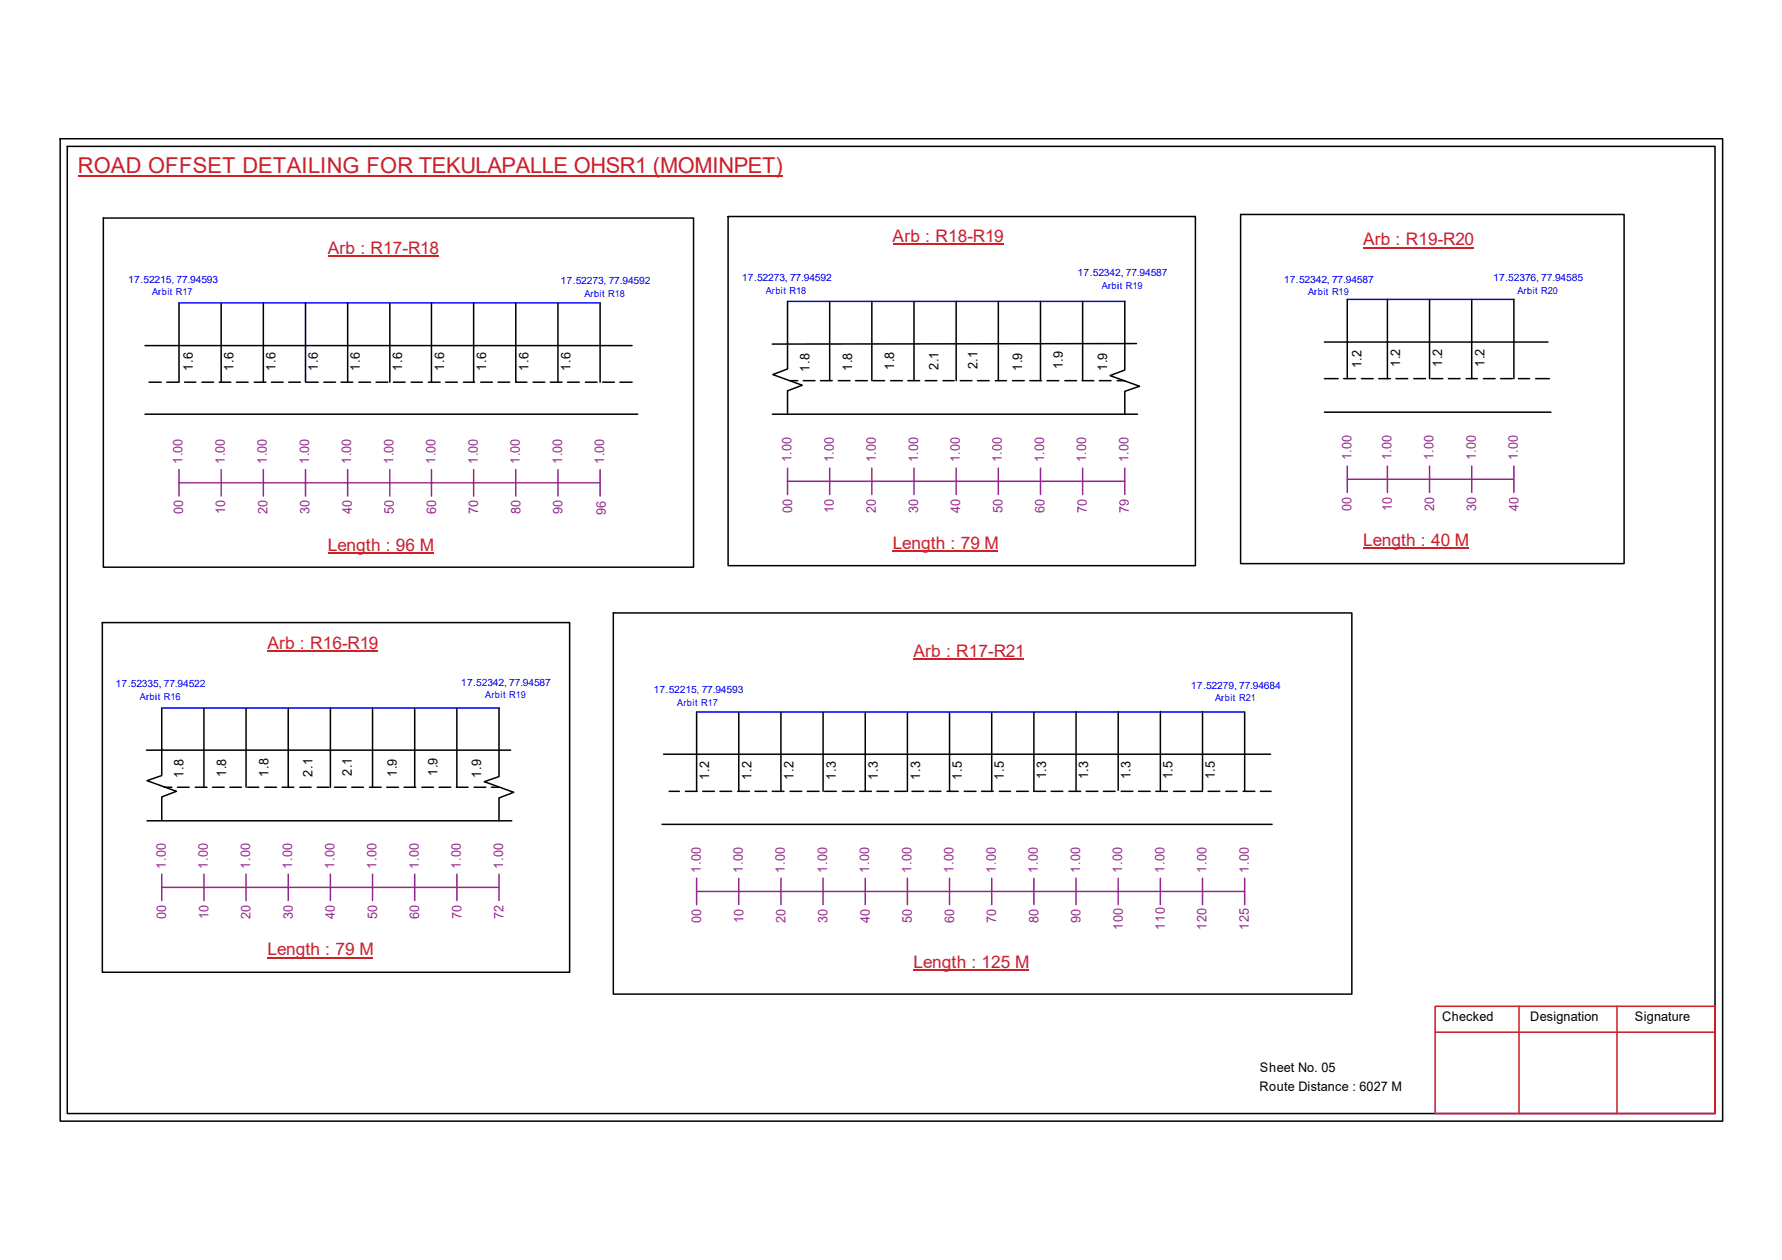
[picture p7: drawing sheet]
<svg xmlns="http://www.w3.org/2000/svg" width="297mm" height="210mm" viewBox="0 0 297 210" stroke-linecap="round" stroke-linejoin="round" font-family="sans-serif">
<g fill="none" stroke="#000" stroke-width=".25">
<path d="M10 23.1h277.1v163.7h-277.1zM11.2 24.4h274.7v161.1h-274.7zM17.2 36.3h98.4v58.2h-98.4zM121.4 36.1h77.9v58.1h-77.9zM206.8 35.7h63.9v58.2h-63.9zM24.2 57.6h81.2M29.8 50.5v13.2M36.9 50.5v13.2M43.9 50.5v13.2M50.9 50.5v13.2M58 50.5v13.2M65 50.5v13.2"/>
<path d="M71.9 50.5v13.2M78.9 50.5v13.2M86 50.5v13.2h1.8M93 50.5v13.2M100 50.5v13.2M131.3 57.1v4.4l-2.5 .9 4.9 1.8-2.4 .9v3.7M131.3 50.2v7.1M138.3 50.2v13.2M145.3 50.2v13.2M152.4 50.2v13.2M159.4 50.2v13.2M166.4 50.2v13.2"/>
<path d="M173.4 50.2v13.2M180.5 50.2v13.2M187.5 50.2v11.4l-2.5 1 4.9 1.7-2.4 .9v3.8M189.4 57.2l-60.7 .1M220.8 57h37.2M224.6 49.9v13.2M231.3 49.9v13.2M238.3 49.9v13.2M245.3 49.9v13.2M252.3 49.9v13.2M24.2 69h82.1M24.8 63.7h2.1"/>
<path d="M27.8 63.7h2M30.8 63.7h1.8M33.7 63.7h1.9M36.5 63.7h2M39.4 63.7h2M42.4 63.7h1.9M45.3 63.7h1.9M48.1 63.7h2M51.1 63.7h1.9M54 63.7h1.9M56.9 63.7h1.9M59.8 63.7h2"/>
<path d="M62.7 63.7h1.9M65.6 63.7h1.9M68.5 63.7h1.9M71.4 63.7h2M74.3 63.7h1.9M77.3 63.7h1.8M80.1 63.7h2M83 63.7h2M88.9 63.7h1.9M91.7 63.7h2M94.6 63.7h2M97.6 63.7h1.9"/>
<path d="M100.5 63.7h1.9M103.3 63.7h2.1M128.7 69h60.9M131.7 63.4h1.3M133.9 63.4h1.9M136.8 63.4h1.9M139.7 63.4h2M142.6 63.4h2M145.5 63.4h1.9M148.5 63.4h1.9M151.3 63.4h2M154.2 63.4h2"/>
<path d="M157.2 63.4h1.8M160.1 63.4h1.9M162.9 63.4h2M165.9 63.4h1.9M168.8 63.4h1.9M171.7 63.4h1.9M174.5 63.4h2M177.5 63.4h1.9M180.4 63.4h1.9M183.3 63.4h1.9M186.2 63.4h1.3M220.8 68.7h37.7"/>
<path d="M220.8 63.1h2.3M224 63.1h1.9M226.9 63.1h2M229.8 63.1h2M232.7 63.1h2M235.7 63.1h1.9M238.5 63.1h2M241.4 63.1h2M244.4 63.1h1.8M247.3 63.1h1.9M250.1 63.1h2M253.1 63.1h1.9"/>
<path d="M256 63.1h2.3M17.1 103.7h77.9v58.3h-77.9zM27 117.9v7.1M34 117.9v13.2M41 117.9v13.2M48 117.9v13.2M55.1 117.9v13.2M62.1 117.9v13.2M69.1 117.9v13.2M76.2 117.9v13.2M83.2 117.9v11.5l-2.5 .8 4.9 1.8-2.4 .9v3.8M102.2 102.1h123.1v63.5h-123.1z"/>
<path d="M116.1 118.6v13.2M123.1 118.6v13.2M130.2 118.6v13.2M137.2 118.6v13.2M144.2 118.6v13.2M151.3 118.6v13.2M158.3 118.6v13.2M165.3 118.6v13.2M172.3 118.6v13.2h2M179.4 118.5v13.2M186.4 118.5v13.2M193.4 118.5v13.2"/>
<path d="M200.4 118.5v13.2M207.5 118.6v13.2M24.4 125h60.7M24.5 136.7h60.8M27 124.8v4.4l-2.5 .8 4.9 1.8-2.4 1v3.8M27.4 131.1h1.3M29.6 131.1h1.9M32.6 131.1h1.9M35.4 131.1h2M38.3 131.1h2M41.3 131.1h1.8M44.2 131.1h1.9"/>
<path d="M47 131.1h2M50 131.1h1.9M52.9 131.1h1.9M55.7 131.1h2M58.6 131.1h2M61.6 131.1h1.9M64.5 131.1h1.9M67.3 131.1h2M70.3 131.1h2M73.2 131.1h1.9M76.1 131.1h1.9M79 131.1h2"/>
<path d="M81.9 131.1h1.3M110.4 137.3h101.6M110.6 125.6h101.2M111.5 131.8h1.7M114.3 131.8h1.9M117.1 131.8h2M120 131.8h2M123 131.8h1.9M125.9 131.8h1.9M128.7 131.8h2M131.7 131.8h1.9M134.6 131.8h1.9"/>
<path d="M137.5 131.8h1.9M140.4 131.8h2M143.3 131.8h1.9M146.2 131.8h1.9M149.1 131.8h2M152 131.8h2M154.9 131.8h1.9M157.9 131.8h1.8M160.7 131.8h2M163.6 131.8h2M166.6 131.8h1.8M169.5 131.8h1.9"/>
<path d="M175.2 131.8h2M178.2 131.8h1.9M181.1 131.8h1.9M183.9 131.8h2M186.9 131.8h1.9M189.8 131.8h1.9M192.7 131.8h1.9M195.6 131.8h2M198.5 131.8h1.9M201.4 131.8h1.9M204.3 131.8h1.9M207.2 131.8h2"/>
<path d="M210.1 131.8h1.8"/>
</g>
<path d="M239.2 167.6h46.7v17.9h-46.7zM239.2 172h46.7M253.2 167.6v17.9M269.5 167.6v17.9" fill="none" stroke="#cc1f26" stroke-width=".25"/>
<path d="M13 29.3h117.4" fill="none" stroke="#cd2027" stroke-width=".25"/>
<path d="M29.8 50.5h70.2M131.3 50.2h56.2M224.6 49.9h27.7M27 117.9h56.2M116.1 118.6h91.4" fill="none" stroke="#00f" stroke-width=".25"/>
<g fill="none" stroke="#93278f" stroke-width=".25">
<path d="M29.8 78.2v4.4M36.9 78.2v4.4M43.9 78.2v4.4M50.9 78.2v4.4M58 78.2v4.4M65 78.2v4.4M71.9 78.2v4.4M78.9 78.2v4.4M86 78.2v4.4M93 78.2v4.4M100 78.2v4.4M131.3 78v4.4"/>
<path d="M138.3 78v4.4M145.3 78v4.4M152.4 78v4.4M159.4 78v4.4M166.4 78v4.4M173.4 78v4.4M180.5 78v4.4M187.5 78v4.4M224.6 79.8h27.7M224.6 77.6v4.4M231.3 77.6v4.4M238.3 77.6v4.4"/>
<path d="M245.3 77.6v4.4M252.3 77.6v4.4M29.8 80.4h70.2M131.3 80.2h56.2M27 147.8h56.2M27 145.6v4.4M34 145.6v4.4M41 145.6v4.4M48 145.6v4.4M55.1 145.6v4.4M62.1 145.6v4.4M69.1 145.6v4.4"/>
<path d="M76.2 145.6v4.4M83.2 145.6v4.4M116.1 148.5h91.4M116.1 146.3v4.4M123.1 146.3v4.4M130.2 146.3v4.4M137.2 146.3v4.4M144.2 146.3v4.4M151.3 146.3v4.4M158.3 146.3v4.4M165.3 146.3v4.4M172.3 146.3v4.4"/>
<path d="M179.4 146.3v4.4M186.4 146.3v4.4M193.4 146.3v4.4M200.4 146.3v4.4M207.5 146.3v4.4"/>
</g>
<path d="M54.6 42.6h18.5M148.8 40.6h18.5M227.2 41.2h18.5M54.6 92.2h17.7M148.8 91.8h17.6M227.2 91.4h17.6M44.6 108.4h18.4M152.3 109.7h18.4M44.6 159.5h17.6M152.3 161.6h19.2" fill="none" stroke="#cd2027" stroke-width=".17"/>
<text font-size="3.6" fill="#cd2027" x="13" y="28.9">ROAD OFFSET DETAILING FOR TEKULAPALLE OHSR1 (MOMINPET)</text>
<g font-size="2.9" fill="#cd2027">
<text x="148.8" y="40.3">Arb : R18-R19</text>
<text x="227.2" y="40.9">Arb : R19-R20</text>
<text x="54.6" y="42.2">Arb : R17-R18</text>
<text x="54.6" y="91.9">Length : 96 M</text>
<text x="148.8" y="91.4">Length : 79 M</text>
<text x="227.2" y="91">Length : 40 M</text>
<text x="44.6" y="108">Arb : R16-R19</text>
<text x="152.3" y="109.4">Arb : R17-R21</text>
<text x="44.6" y="159.2">Length : 79 M</text>
<text x="152.3" y="161.3">Length : 125 M</text>
</g>
<g font-size="2.2">
<text x="32.1" y="61.7" transform="rotate(-90 32.1 61.7)">1.6</text>
<text x="38.9" y="61.7" transform="rotate(-90 38.9 61.7)">1.6</text>
<text x="45.9" y="61.7" transform="rotate(-90 45.9 61.7)">1.6</text>
<text x="53" y="61.7" transform="rotate(-90 53 61.7)">1.6</text>
<text x="60" y="61.7" transform="rotate(-90 60 61.7)">1.6</text>
<text x="67" y="61.7" transform="rotate(-90 67 61.7)">1.6</text>
<text x="74" y="61.7" transform="rotate(-90 74 61.7)">1.6</text>
<text x="81.1" y="61.7" transform="rotate(-90 81.1 61.7)">1.6</text>
<text x="88.1" y="61.7" transform="rotate(-90 88.1 61.7)">1.6</text>
<text x="95.1" y="61.7" transform="rotate(-90 95.1 61.7)">1.6</text>
<text x="134.9" y="61.9" transform="rotate(-90 134.9 61.9)">1.8</text>
<text x="142" y="61.8" transform="rotate(-90 142 61.8)">1.8</text>
<text x="149.1" y="61.6" transform="rotate(-90 149.1 61.6)">1.8</text>
<text x="156.4" y="61.6" transform="rotate(-90 156.4 61.6)">2.1</text>
<text x="162.9" y="61.6" transform="rotate(-90 162.9 61.6)">2.1</text>
<text x="170.4" y="61.8" transform="rotate(-90 170.4 61.8)">1.9</text>
<text x="177.2" y="61.6" transform="rotate(-90 177.2 61.6)">1.9</text>
<text x="184.5" y="61.8" transform="rotate(-90 184.5 61.8)">1.9</text>
<text x="226.9" y="61.4" transform="rotate(-90 226.9 61.4)">1.2</text>
<text x="233.4" y="61.1" transform="rotate(-90 233.4 61.1)">1.2</text>
<text x="240.4" y="61.1" transform="rotate(-90 240.4 61.1)">1.2</text>
<text x="247.4" y="61.1" transform="rotate(-90 247.4 61.1)">1.2</text>
<text x="30.6" y="129.5" transform="rotate(-90 30.6 129.5)">1.8</text>
<text x="37.7" y="129.5" transform="rotate(-90 37.7 129.5)">1.8</text>
<text x="44.7" y="129.4" transform="rotate(-90 44.7 129.4)">1.8</text>
<text x="52.1" y="129.4" transform="rotate(-90 52.1 129.4)">2.1</text>
<text x="58.6" y="129.3" transform="rotate(-90 58.6 129.3)">2.1</text>
<text x="66.2" y="129.5" transform="rotate(-90 66.2 129.5)">1.9</text>
<text x="72.9" y="129.3" transform="rotate(-90 72.9 129.3)">1.9</text>
<text x="80.2" y="129.5" transform="rotate(-90 80.2 129.5)">1.9</text>
<text x="118.2" y="129.9" transform="rotate(-90 118.2 129.9)">1.2</text>
<text x="125.3" y="129.9" transform="rotate(-90 125.3 129.9)">1.2</text>
<text x="132.3" y="129.9" transform="rotate(-90 132.3 129.9)">1.2</text>
<text x="139.3" y="129.9" transform="rotate(-90 139.3 129.9)">1.3</text>
<text x="146.3" y="129.9" transform="rotate(-90 146.3 129.9)">1.3</text>
<text x="153.4" y="129.9" transform="rotate(-90 153.4 129.9)">1.3</text>
<text x="160.3" y="129.9" transform="rotate(-90 160.3 129.9)">1.5</text>
<text x="167.3" y="129.9" transform="rotate(-90 167.3 129.9)">1.5</text>
<text x="174.4" y="129.8" transform="rotate(-90 174.4 129.8)">1.3</text>
<text x="181.4" y="129.8" transform="rotate(-90 181.4 129.8)">1.3</text>
<text x="188.4" y="129.8" transform="rotate(-90 188.4 129.8)">1.3</text>
<text x="195.4" y="129.8" transform="rotate(-90 195.4 129.8)">1.5</text>
<text x="202.5" y="129.8" transform="rotate(-90 202.5 129.8)">1.5</text>
<text x="240.4" y="170.1">Checked</text>
<text x="255.1" y="170.1">Designation</text>
<text x="272.5" y="170.1">Signature</text>
<text x="210" y="178.6">Sheet No. 05</text>
<text x="209.9" y="181.7">Route Distance : 6027 M</text>
</g>
<g font-size="2.2" fill="#93278f">
<text x="30.4" y="77.3" transform="rotate(-90 30.4 77.3)">1.00</text>
<text x="37.5" y="77.3" transform="rotate(-90 37.5 77.3)">1.00</text>
<text x="44.5" y="77.3" transform="rotate(-90 44.5 77.3)">1.00</text>
<text x="51.5" y="77.3" transform="rotate(-90 51.5 77.3)">1.00</text>
<text x="58.5" y="77.3" transform="rotate(-90 58.5 77.3)">1.00</text>
<text x="65.6" y="77.3" transform="rotate(-90 65.6 77.3)">1.00</text>
<text x="72.6" y="77.3" transform="rotate(-90 72.6 77.3)">1.00</text>
<text x="79.6" y="77.3" transform="rotate(-90 79.6 77.3)">1.00</text>
<text x="86.7" y="77.3" transform="rotate(-90 86.7 77.3)">1.00</text>
<text x="93.7" y="77.3" transform="rotate(-90 93.7 77.3)">1.00</text>
<text x="100.7" y="77.3" transform="rotate(-90 100.7 77.3)">1.00</text>
<text x="131.9" y="77" transform="rotate(-90 131.9 77)">1.00</text>
<text x="139" y="77" transform="rotate(-90 139 77)">1.00</text>
<text x="146" y="77" transform="rotate(-90 146 77)">1.00</text>
<text x="153" y="77" transform="rotate(-90 153 77)">1.00</text>
<text x="160" y="77" transform="rotate(-90 160 77)">1.00</text>
<text x="167" y="77" transform="rotate(-90 167 77)">1.00</text>
<text x="174" y="77" transform="rotate(-90 174 77)">1.00</text>
<text x="181.1" y="77" transform="rotate(-90 181.1 77)">1.00</text>
<text x="188.1" y="77" transform="rotate(-90 188.1 77)">1.00</text>
<text x="225.3" y="76.7" transform="rotate(-90 225.3 76.7)">1.00</text>
<text x="231.9" y="76.7" transform="rotate(-90 231.9 76.7)">1.00</text>
<text x="239" y="76.7" transform="rotate(-90 239 76.7)">1.00</text>
<text x="246" y="76.7" transform="rotate(-90 246 76.7)">1.00</text>
<text x="253" y="76.7" transform="rotate(-90 253 76.7)">1.00</text>
<text x="30.5" y="85.7" transform="rotate(-90 30.5 85.7)">00</text>
<text x="37.5" y="85.7" transform="rotate(-90 37.5 85.7)">10</text>
<text x="44.6" y="85.7" transform="rotate(-90 44.6 85.7)">20</text>
<text x="51.6" y="85.7" transform="rotate(-90 51.6 85.7)">30</text>
<text x="58.6" y="85.7" transform="rotate(-90 58.6 85.7)">40</text>
<text x="65.7" y="85.7" transform="rotate(-90 65.7 85.7)">50</text>
<text x="72.7" y="85.7" transform="rotate(-90 72.7 85.7)">60</text>
<text x="79.7" y="85.7" transform="rotate(-90 79.7 85.7)">70</text>
<text x="86.7" y="85.7" transform="rotate(-90 86.7 85.7)">80</text>
<text x="93.8" y="85.7" transform="rotate(-90 93.8 85.7)">90</text>
<text x="101" y="85.9" transform="rotate(-90 101 85.9)">96</text>
<text x="132" y="85.4" transform="rotate(-90 132 85.4)">00</text>
<text x="139" y="85.4" transform="rotate(-90 139 85.4)">10</text>
<text x="146" y="85.4" transform="rotate(-90 146 85.4)">20</text>
<text x="153" y="85.4" transform="rotate(-90 153 85.4)">30</text>
<text x="160.1" y="85.4" transform="rotate(-90 160.1 85.4)">40</text>
<text x="167.1" y="85.4" transform="rotate(-90 167.1 85.4)">50</text>
<text x="174.1" y="85.4" transform="rotate(-90 174.1 85.4)">60</text>
<text x="181.1" y="85.4" transform="rotate(-90 181.1 85.4)">70</text>
<text x="188.2" y="85.4" transform="rotate(-90 188.2 85.4)">79</text>
<text x="225.3" y="85.1" transform="rotate(-90 225.3 85.1)">00</text>
<text x="232" y="85.1" transform="rotate(-90 232 85.1)">10</text>
<text x="239.1" y="85.1" transform="rotate(-90 239.1 85.1)">20</text>
<text x="246.1" y="85.1" transform="rotate(-90 246.1 85.1)">30</text>
<text x="253.1" y="85.1" transform="rotate(-90 253.1 85.1)">40</text>
<text x="27.6" y="144.7" transform="rotate(-90 27.6 144.7)">1.00</text>
<text x="34.7" y="144.7" transform="rotate(-90 34.7 144.7)">1.00</text>
<text x="41.7" y="144.7" transform="rotate(-90 41.7 144.7)">1.00</text>
<text x="48.7" y="144.7" transform="rotate(-90 48.7 144.7)">1.00</text>
<text x="55.7" y="144.7" transform="rotate(-90 55.7 144.7)">1.00</text>
<text x="62.8" y="144.7" transform="rotate(-90 62.8 144.7)">1.00</text>
<text x="69.8" y="144.7" transform="rotate(-90 69.8 144.7)">1.00</text>
<text x="76.8" y="144.7" transform="rotate(-90 76.8 144.7)">1.00</text>
<text x="83.9" y="144.7" transform="rotate(-90 83.9 144.7)">1.00</text>
<text x="116.8" y="145.4" transform="rotate(-90 116.8 145.4)">1.00</text>
<text x="123.8" y="145.4" transform="rotate(-90 123.8 145.4)">1.00</text>
<text x="130.8" y="145.4" transform="rotate(-90 130.8 145.4)">1.00</text>
<text x="137.9" y="145.4" transform="rotate(-90 137.9 145.4)">1.00</text>
<text x="144.9" y="145.4" transform="rotate(-90 144.9 145.4)">1.00</text>
<text x="151.9" y="145.4" transform="rotate(-90 151.9 145.4)">1.00</text>
<text x="159" y="145.4" transform="rotate(-90 159 145.4)">1.00</text>
<text x="166" y="145.4" transform="rotate(-90 166 145.4)">1.00</text>
<text x="173" y="145.4" transform="rotate(-90 173 145.4)">1.00</text>
<text x="180" y="145.4" transform="rotate(-90 180 145.4)">1.00</text>
<text x="187.1" y="145.4" transform="rotate(-90 187.1 145.4)">1.00</text>
<text x="194.1" y="145.4" transform="rotate(-90 194.1 145.4)">1.00</text>
<text x="201.1" y="145.4" transform="rotate(-90 201.1 145.4)">1.00</text>
<text x="208.1" y="145.4" transform="rotate(-90 208.1 145.4)">1.00</text>
<text x="27.7" y="153.2" transform="rotate(-90 27.7 153.2)">00</text>
<text x="34.8" y="153.2" transform="rotate(-90 34.8 153.2)">10</text>
<text x="41.8" y="153.2" transform="rotate(-90 41.8 153.2)">20</text>
<text x="48.8" y="153.2" transform="rotate(-90 48.8 153.2)">30</text>
<text x="55.8" y="153.2" transform="rotate(-90 55.8 153.2)">40</text>
<text x="62.9" y="153.2" transform="rotate(-90 62.9 153.2)">50</text>
<text x="69.9" y="153.2" transform="rotate(-90 69.9 153.2)">60</text>
<text x="76.9" y="153.2" transform="rotate(-90 76.9 153.2)">70</text>
<text x="83.9" y="153.2" transform="rotate(-90 83.9 153.2)">72</text>
<text x="116.9" y="153.8" transform="rotate(-90 116.9 153.8)">00</text>
<text x="123.9" y="153.8" transform="rotate(-90 123.9 153.8)">10</text>
<text x="130.9" y="153.8" transform="rotate(-90 130.9 153.8)">20</text>
<text x="138" y="153.8" transform="rotate(-90 138 153.8)">30</text>
<text x="145" y="153.8" transform="rotate(-90 145 153.8)">40</text>
<text x="152" y="153.8" transform="rotate(-90 152 153.8)">50</text>
<text x="159" y="153.8" transform="rotate(-90 159 153.8)">60</text>
<text x="166.1" y="153.8" transform="rotate(-90 166.1 153.8)">70</text>
<text x="173.1" y="153.8" transform="rotate(-90 173.1 153.8)">80</text>
<text x="180.1" y="153.8" transform="rotate(-90 180.1 153.8)">90</text>
<text x="187.2" y="154.9" transform="rotate(-90 187.2 154.9)">100</text>
<text x="194.2" y="154.9" transform="rotate(-90 194.2 154.9)">110</text>
<text x="201.1" y="154.9" transform="rotate(-90 201.1 154.9)">120</text>
<text x="208.1" y="154.9" transform="rotate(-90 208.1 154.9)">125</text>
</g>
<g font-size="1.7" fill="#00f">
<text x="21.4" y="47.1">17.52215, 77.94593</text>
<text x="93.4" y="47.3">17.52273, 77.94592</text>
<text x="123.7" y="46.8">17.52273, 77.94592</text>
<text x="179.6" y="46.1">17.52342, 77.94587</text>
<text x="214" y="47.1">17.52342, 77.94587</text>
<text x="248.9" y="46.8">17.52376, 77.94585</text>
<text x="19.3" y="114.5">17.52335, 77.94522</text>
<text x="76.8" y="114.2">17.52342, 77.94587</text>
<text x="108.9" y="115.5">17.52215, 77.94593</text>
<text x="198.5" y="114.7">17.52279, 77.94684</text>
</g>
<g font-size="1.6" fill="#00f">
<text x="25.4" y="49.2">Arbit R17</text>
<text x="97.4" y="49.4">Arbit R18</text>
<text x="127.6" y="48.9">Arbit R18</text>
<text x="183.7" y="48.2">Arbit R19</text>
<text x="218.1" y="49.2">Arbit R19</text>
<text x="252.9" y="48.9">Arbit R20</text>
<text x="23.3" y="116.6">Arbit R16</text>
<text x="80.9" y="116.3">Arbit R19</text>
<text x="112.9" y="117.6">Arbit R17</text>
<text x="202.6" y="116.8">Arbit R21</text>
</g>
</svg>
